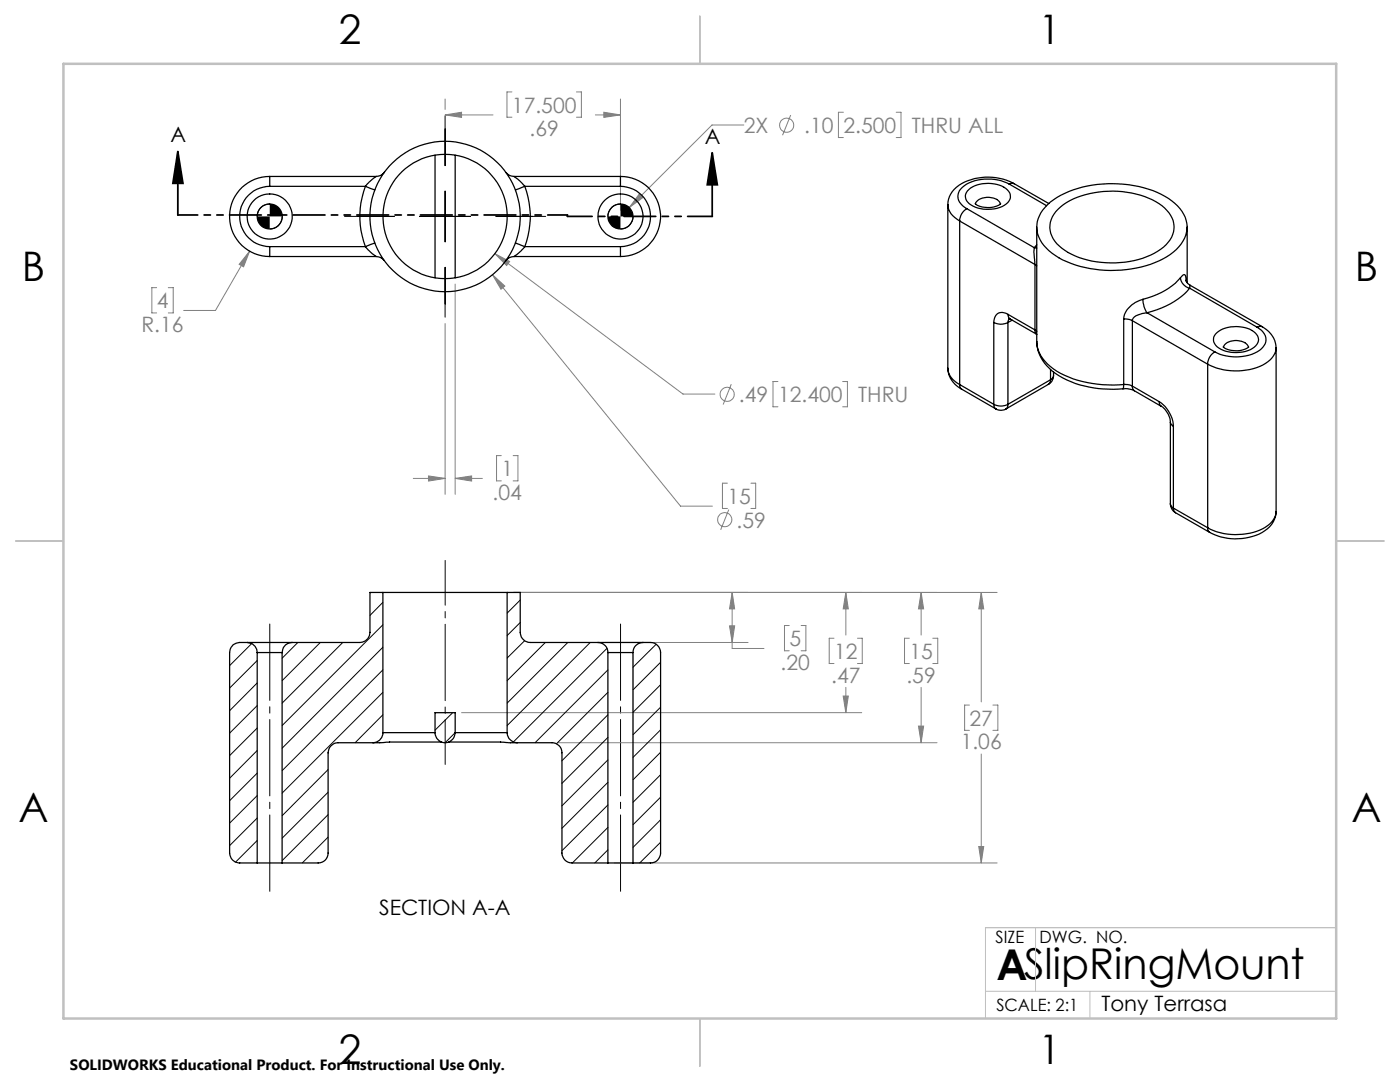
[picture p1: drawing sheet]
<svg xmlns="http://www.w3.org/2000/svg" width="279mm" height="216mm" viewBox="0 0 279 216" stroke-linecap="round" stroke-linejoin="round" font-family="sans-serif">
<g fill="none" stroke="#808080" stroke-width=".2">
<path d="M88.8 19.8v2M102.2 18.3h-1v5.1h1M115 18.3h1v5.1h-1M123.8 19.8v22.1M88.8 22.9h9.6M88.8 22.9l3.3-.5v1zM118.8 22.9h5M120.5 22.4l3.3 .5-3.3 .5zM127.6 38.7l.7 .7-2.7 2zM148.4 24.9h-6.3l-16.5 16.5M157.8 23l-1.6 4M168.3 22.4h-1v5h1"/>
<path d="M178.9 22.4h.9v5h-.9M31.3 57.4h-1v5h1M33.6 57.4h1v5h-1M49.8 50.1l-1.2 3.1-.9-.5zM49.8 50.1l-6.8 11.8h-6.3M90.8 56.7v41.9M98.3 54.8l2.5 2.3-.8 .6zM98.3 54.8l37.5 46.2h6.4M98.8 50.6l37.5 28h6.4M98.8 50.6l2.9 1.6-.6 .8zM88.8 64.6v34M145.9 76.7l-1.6 4"/>
<path d="M155.3 76.1h-1v5.1h1M168.2 76.1h.9v5.1h-.9M82.5 95.5h6.3M85.5 95l3.3 .5-3.3 .5zM90.8 95.5h5.5M90.8 95.5l3.3-.5v1zM100 90.9h-.9v5.1h.9M102.4 90.9h1v5.1h-1M145.2 96.4h-1v5.1h1M149.9 96.4h.9v5.1h-.9M102.5 118.2h96.5M145.5 101.7l-1.7 4"/>
<path d="M146.1 118.2v11.2h6.4M146.1 118.2l.5 3.3h-1zM168.8 118.2l.5 3.3h-1zM168.8 118.2v8.5M183.8 118.2v8.5M183.8 118.2l.5 3.3h-1zM195.8 118.2l.5 3.3h-1zM195.8 118.2v21.9M120.6 128.2h28.7M145.6 124.9h1l-.5 3.3zM157.5 124.8h-.9v5.1h.9M159.9 124.8h.9v5.1h-.9"/>
<path d="M166.4 127.4h-.9v5h.9M168.3 138.9h1l-.5 3.3zM168.8 137.2v5M171.1 127.4h1v5h-1M181.5 127.4h-1v5h1M183.8 137.2v11M186.2 127.4h.9v5h-.9M92.1 142.2h79.9M111.4 148.2h75.6M183.3 144.9h1l-.5 3.3zM193.5 140.7h-1v5h1M195.8 150.5v21.7"/>
<path d="M198.2 140.7h.9v5h-.9M122.6 172.2h76.4M195.3 168.9h1l-.5 3.3z"/>
<circle cx="157" cy="25" r="1.4"/>
<circle cx="145.1" cy="78.7" r="1.41"/>
<circle cx="144.6" cy="103.7" r="1.41"/>
</g>
<path d="M88.8 23.1v10M88.8 38.1v10.2M53.8 40.7a2.46 2.46 0 0 0-2.5 2.5M56.3 43.2a2.52 2.52 0 0 1-2.5 2.5M68.8 43.2h9.9M83.7 43.2h10.2M88.8 53.3v10M99 43.2h9.9M123.8 40.7a2.46 2.46 0 0 0-2.5 2.5M126.3 43.2a2.52 2.52 0 0 1-2.5 2.5" fill="none" stroke="#000" stroke-width=".2"/>
<path d="M35.5 30.2l1 6.4h-2zM35.5 30.2v12.7M142.1 30.5l1.1 6.4h-2.1zM142.1 30.5v12.7" fill="none" stroke="#000" stroke-width=".35"/>
<path d="M88.8 111.8v40.7" fill="none" stroke="#000" stroke-width=".2" stroke-dasharray="15.2 1.3 1.3 1.3" stroke-dashoffset="6.3"/>
<path d="M53.8 123.8v54.7M123.8 123.8v54.7" fill="none" stroke="#000" stroke-width=".2" stroke-dasharray="15.2 1.3 1.3 1.3" stroke-dashoffset="-.7"/>
<path d="M142.2 43.2h-29" fill="none" stroke="#000" stroke-width=".35" stroke-dasharray="6.3 1.3 1.3 1.3 1.3 1.3" stroke-dashoffset="1.4"/>
<path d="M113.2 43.2v-.3" fill="none" stroke="#000" stroke-width=".35" stroke-dasharray="6.3 1.3 1.3 1.3 1.3 1.3"/>
<path d="M113.2 42.9h-77.7" fill="none" stroke="#000" stroke-width=".35" stroke-dasharray="6.3 1.3 1.3 1.3 1.3 1.3" stroke-dashoffset="2.4"/>
<path d="M196.7 197.8h70M206.7 185.1v12.7M217.5 197.8v5.4M266.7 185.1h-70v18.1" fill="none" stroke="#c0c0c0" stroke-width=".2"/>
<path d="M139.7 3.2v9.5M3.1 107.9h9.6M266.7 107.9h9.5M139.7 203.2v9.6" fill="none" stroke="#c0c0c0" stroke-width=".25"/>
<path d="M12.7 12.7h254v190.5h-254z" fill="none" stroke="#c0c0c0" stroke-width=".5"/>
<g fill="#000">
<path d="M142.1 30.5l1.1 6.4h-2.1zM35.5 30.2l1 6.4h-2z"/>
<path d="M121.3 43.2a2.52 2.52 0 0 0 2.5 2.5v-2.5zM123.8 40.7v2.5h2.5a2.53 2.53 0 0 0-2.5-2.5zM51.3 43.2a2.46 2.46 0 0 0 2.5 2.5v-2.5zM53.8 40.7v2.5h2.5a2.53 2.53 0 0 0-2.5-2.5z"/>
</g>
<path d="M98.3 54.8l1.7 2.9 .8-.6zM85.5 95l3.3 .5-3.3 .5zM90.8 95.5l3.3-.5v1zM88.8 22.9l3.3-.5v1zM120.5 22.4l3.3 .5-3.3 .5zM49.8 50.1l-2.1 2.6 .9 .5zM127.6 38.7l-2 2.7 2.7-2zM98.8 50.6l2.3 2.4 .6-.8zM168.8 118.2l.5 3.3h-1zM168.3 138.9h1l-.5 3.3zM146.1 118.2l.5 3.3h-1zM145.6 124.9h1l-.5 3.3zM183.8 118.2l.5 3.3h-1zM183.3 144.9h1l-.5 3.3zM195.8 118.2l.5 3.3h-1zM195.3 168.9h1l-.5 3.3z" fill="#808080"/>
<g fill="none" stroke="#000" stroke-width=".25">
<path d="M53.8 37.2a6 6 0 0 0-6 6 6 6 0 0 0 6 6M53.8 35.2a8 8 0 0 0-8 8 8 8 0 0 0 8 8M53.8 35.2v2M53.8 37.2h19.1M53.8 35.2h21.3M72.9 37.2l1.9 .7M72.9 37.2a17 17 0 0 0 0 12M75.1 35.2l-1.4 1.1-.8 .9M76.7 34.4a1.89 1.89 0 0 1-1.6 .8M86.8 31v24.4M90.8 31v24.4M101 34.4l.1 .1a1.85 1.85 0 0 0 1.5 .7"/>
<path d="M102.6 35.2l1 .8 1.1 1.2M102.6 35.2h21.2M104.7 37.2l-1.8 .7M104.7 37.2a17 17 0 0 1 0 12M104.7 37.2h19.1M123.8 35.2a8 8 0 0 1 8 8 8 8 0 0 1-8 8M123.8 37.2a6 6 0 0 1 6 6 6 6 0 0 1-6 6M123.8 35.2v2M193.1 38.1a6.4 6.4 0 0 1 7.9-.2 1.81 1.81 0 0 1-.6 3.1 6.6 6.6 0 0 1-7.3-.6l-.3-.7a1.52 1.52 0 0 1 .3-1.6zM201.4 36.7a8.9 8.9 0 0 0-9.3 .7 2.37 2.37 0 0 0 .4 3.9l.4 .3M201.4 36.7l7.4 4.3M202.4 36.7a10.9 10.9 0 0 0-11.5 .7 4.5 4.5 0 0 0-1.7 3.4"/>
<path d="M202.4 36.7l-.5-.2-.5 .2M202.4 36.7l6.9 3.9M53.8 49.2v2M53.8 49.2h19.1M53.8 51.2h21.3M72.9 49.2l1.1 1.2 1.1 .8M74.8 48.5l-1.9 .7M75.1 51.2a2.15 2.15 0 0 1 1.6 .8M102.6 51.2a1.89 1.89 0 0 0-1.6 .8M102.6 51.2h21.2M102.9 48.5l1.8 .7M104.7 49.2l-.7 .9-1.4 1.1"/>
<path d="M104.7 49.2h19.1M123.8 49.2v2M189.2 40.8a3.9 3.9 0 0 0 2.3 3.3M189.2 40.8v32.7M191.5 44.1l15.1 8.7M191.5 44.1v32.6M192.9 41.6a2.97 2.97 0 0 0-1.4 2.5M192.9 41.6l13.5 7.8M194.6 40.6a4.5 4.5 0 0 0 5.1 0M194.7 40.7a2.16 2.16 0 0 1 2.3-1.3 2.58 2.58 0 0 1 2.6 1.3h.1M206.4 49.4l-.1 1 .3 2.4M206.4 49.4l.5 .1"/>
<path d="M206.6 52.8l.3 .3M206.6 52.8v13M206.9 45.3v22.9M206.9 48.9l-.5 .5M209.1 40.9a18.9 18.9 0 0 1 13.1-4.2 19.4 19.4 0 0 1 12.3 3.9 5.7 5.7 0 0 1 .3 9.2 18.6 18.6 0 0 1-12.1 4.1 20.4 20.4 0 0 1-12.8-3.4 6.5 6.5 0 0 1-2.9-6.3l.2-.6a6.4 6.4 0 0 1 1.9-2.7zM211.1 41.8a15.9 15.9 0 0 1 11-3.7 16.2 16.2 0 0 1 10.3 3.4 4.8 4.8 0 0 1-.2 7.8 17.9 17.9 0 0 1-14.3 2.8 11.5 11.5 0 0 1-7.8-4.5 4.6 4.6 0 0 1 1-5.8zM228.1 59.7a5.1 5.1 0 0 0-3.8 3.8v.1M228.1 59.7a4.4 4.4 0 0 0 .8 2.7M235.6 55.4a14.1 14.1 0 0 1-7.5 4.3M235.6 55.4a2.39 2.39 0 0 0 1.8 2.1M235.6 55.4a.89 .89 0 0 1 .8-.6l.2 .4 .1 .9M236.7 55.9l.3 .7 .4 .2"/>
<path d="M236.9 45.3v11.1M237.4 57.5a15.5 15.5 0 0 1-8.5 4.9M237.4 57.5l.1-.6 14.4 8.3M237.4 57.5l13.5 7.8M189.2 73.5a4.9 4.9 0 0 0 2.7 4.1M189.2 73.5a3.8 3.8 0 0 0 2.3 3.2M191.5 76.7v.3l.4 .6M191.5 76.7l6.8 4M191.9 77.6l6.9 4M198.3 64.3a3 3 0 0 0 2.9 0M198.3 64.3v16.4M201.2 62.7a1.72 1.72 0 0 0-2-.2 1.72 1.72 0 0 0-.9 1.8"/>
<path d="M201.2 62.7l.1 .6 .3 .3M201.2 62.7l5.4 3.1M201.2 64.3v16.4M201.3 63.5l.3 .1M201.4 63.6l-.2 .7M201.6 63.6l5.3 3.1-.2-.3-.1-.6M202 63.9l-.8 .4M206.6 65.8l.3 .3M206.9 68.2a8.5 8.5 0 0 0 5.2 7.2 21.9 21.9 0 0 0 12 2.2M206.9 68.2a6.9 6.9 0 0 0 3.4 5.4 21.8 21.8 0 0 0 14 3.1M209.2 76.7l-8.4 4.9M209.7 75.8l-.1 .5-.4 .4"/>
<path d="M209.7 75.8l-8.5 4.9M209.7 73.7v2.1M210.3 75a1.95 1.95 0 0 1-1.1 1.7M210.3 75l-.2 .4-.4 .4M210.3 74.2v.8M224.1 77.6a4.3 4.3 0 0 1 2.3 .4M224.3 63.6l1.1 .1 .6 .3M224.3 76.7l1.1 .1 .6 .2M224.3 76.7l-.2 .9M224.3 63.6v13.1M226 77v.4l.4 .6M226 64l15 8.7"/>
<path d="M226 77l5.4 3.2M226 64v13M226.4 78l5.3 3.1M228.9 62.4a3.5 3.5 0 0 0-2.9 1.4v.2M228.9 62.4l13.5 7.8M241 72.7v32.6M242.4 70.2a2.97 2.97 0 0 0-1.4 2.5M242.9 66.4a6.5 6.5 0 0 1 7.6 .1 1.81 1.81 0 0 1-.6 3 6.6 6.6 0 0 1-7.3-.6 1.72 1.72 0 0 1 .3-2.5zM244.1 69.2a4.5 4.5 0 0 0 5.1 0M244.2 69.3a2.16 2.16 0 0 1 2.3-1.4 2.67 2.67 0 0 1 2.7 1.4M250.9 65.3a2.51 2.51 0 0 1 1.2 4 8 8 0 0 1-7.4 1.7l-1.2-.3-1.1-.5M251.9 65.2a5.1 5.1 0 0 1 2.8 4.2"/>
<path d="M251.9 65.2l-.4-.1-.6 .2M254.7 69.4a4.5 4.5 0 0 1-3.2 3.7 12.7 12.7 0 0 1-10.5-.4M254.7 69.4v32.7M198.3 80.7a3 3 0 0 0 2.9 0M198.3 80.7l.1 .5 .4 .4M198.8 81.6a1.93 1.93 0 0 0 2 0M201.2 80.7v.3l-.4 .6M231.4 80.2a6.4 6.4 0 0 1 2.8 4.9M231.4 80.2l.1 .5 .2 .4M231.7 81.1a4.3 4.3 0 0 1 1.9 3.1M233.6 84.2l.2 .5 .4 .4M233.6 84.2v16.3"/>
<path d="M234.2 85.1v16.3M76.4 118.2h-2.6v8a2 2 0 0 1-2 2h-13.5M76.4 118.2h24.8M76.4 118.2v28M101.2 118.2h2.6v8a2.02 2.02 0 0 0 2 2h13.5M101.2 118.2v28M233.6 100.5a2.07 2.07 0 0 0 1 1.8M233.6 100.5l.2 .5 .4 .4M234.2 101.4l.1 .6 .3 .3M234.2 101.4l6.8 3.9M234.6 102.3l6.8 3.9M241 105.3v.3l.4 .6"/>
<path d="M254.7 102.1a5 5 0 0 1-3.4 4.5 11.4 11.4 0 0 1-9.9-.4M254.7 102.1a4.5 4.5 0 0 1-3.2 3.7 12.6 12.6 0 0 1-10.5-.5M49.3 128.2a4.1 4.1 0 0 0-2.8 .5l-.4 .5-.3 1v40a1.99 1.99 0 0 0 2 2h3.5M49.3 128.2a2 2 0 0 1 2 2M49.3 128.2h9M51.3 130.2h5M51.3 130.2v42M56.3 130.2v42M58.3 128.2a1.98 1.98 0 0 0-2 2M119.3 128.2a1.99 1.99 0 0 1 2 2M119.3 128.2h9M121.3 130.2h5"/>
<path d="M121.3 130.2v42M126.3 130.2v42M128.3 128.2a3.2 3.2 0 0 1 2.9 .6l.5 .6 .1 .8v40a1.99 1.99 0 0 1-2 2h-3.5M128.3 128.2a1.99 1.99 0 0 0-2 2M74.4 148.2h-6.9a2.05 2.05 0 0 0-2 2v20a1.93 1.93 0 0 1-2 2h-7.2M76.4 146.2a1.98 1.98 0 0 1-2 2M76.4 146.2h10.4M86.8 146.2a2.01 2.01 0 0 0 2 2 2.01 2.01 0 0 0 2-2M86.8 146.2v-4h4v4M88.1 148.1h-10.3l-3.4 .1M89.5 148.1h4a58.9 58.9 0 0 1 8.4 .1h1.3M90.8 146.2h10.4"/>
<path d="M101.2 146.2a1.97 1.97 0 0 0 2 2M103.2 148.2h7a1.99 1.99 0 0 1 1.9 2v20a1.99 1.99 0 0 0 2.1 2h7.1M51.3 172.2h5M121.3 172.2h5"/>
<circle cx="53.8" cy="43.2" r="2.5"/>
<circle cx="53.8" cy="43.2" r="4.5"/>
<circle cx="88.8" cy="43.2" r="12.4"/>
<circle cx="88.8" cy="43.2" r="15"/>
<circle cx="123.8" cy="43.2" r="2.49"/>
<circle cx="123.8" cy="43.2" r="4.5"/>
</g>
<g fill="none" stroke="#000" stroke-width=".2">
<path d="M73.9 118.2l-.1 .1M103.8 119.7l-2.6 2.6M50.2 128.4l-4.4 4.4M51.3 131.8l-5.5 5.5M51.3 136.3l-5.5 5.5M59.4 128.2l-3.1 3.1M63.9 128.2l-7.6 7.6M68.4 128.2l-12.1 12.1M76.4 120.2l-2.6 2.6M76.4 124.7l-20.1 20.1M76.4 129.2l-20.1 20.1M76.4 133.7l-20.1 20.1"/>
<path d="M76.4 138.1l-20.1 20.2M103.8 124.2l-2.6 2.6M104.7 127.8l-3.5 3.5M108.8 128.2l-7.6 7.6M113.3 128.2l-12.1 12.1M117.8 128.2l-16.6 16.6M121.1 129.4l-18.6 18.6M121.3 133.7l-14.5 14.5M121.3 138.1l-10.2 10.3M131 128.6l-4.7 4.5M131.8 132.2l-5.5 5.5M131.8 136.6l-5.5 5.5"/>
<path d="M51.3 140.8l-5.5 5.5M51.3 145.3l-5.5 5.5M51.3 158.7l-5.5 5.6M51.3 149.8l-5.5 5.5M51.3 154.3l-5.5 5.5M65.5 158.1l-9.2 9.2M65.5 153.6l-9.2 9.2M76.4 142.6l-5.5 5.6M90.3 142.2l-3.5 3.5M90.8 146.2l-2 2M121.3 142.6l-9.2 9.2M121.3 147.1l-9.2 9.2"/>
<path d="M121.3 151.6l-9.2 9.2M121.3 156.1l-9.2 9.2M131.8 141.1l-5.5 5.5M131.8 145.6l-5.5 5.5M131.8 154.6l-5.5 5.5M131.8 159.1l-5.5 5.5M131.8 150.1l-5.5 5.5M51.3 163.2l-5.5 5.5M51.3 167.7l-4.3 4.3M65.5 162.6l-9.2 9.1M65.5 167l-5.2 5.2M121.3 160.6l-9.2 9.2"/>
<path d="M121.3 165.1l-7.1 7.1M121.3 169.6l-2.6 2.6M131.8 163.6l-5.5 5.5M131.8 168.1l-4.1 4.1"/>
</g>
<text font-size="8.5" x="198.9" y="195.5">ASlipRingMount</text>
<g font-size="8.1">
<text x="67.6" y="8.9">2</text>
<text x="207.3" y="8.9">1</text>
<text x="4.4" y="56.2">B</text>
<text x="270.4" y="56.2">B</text>
<text x="3.7" y="164.1">A</text>
<text x="269.7" y="164.1">A</text>
<text x="67.6" y="212.4">2</text>
<text x="207.3" y="212.4">1</text>
</g>
<g font-size="4.2" fill="#808080">
<text x="102.2" y="22.5">17.500</text>
<text x="105.7" y="27.2">.69</text>
<text x="148.5" y="26.5">2X</text>
<text x="160.5" y="26.5">.10</text>
<text x="168.3" y="26.5">2.500</text>
<text x="182" y="26.5">THRU ALL</text>
<text x="31.3" y="61.5">4</text>
<text x="28.2" y="66.2">R.16</text>
<text x="147.5" y="80.2">.49</text>
<text x="155.3" y="80.2">12.400</text>
<text x="171.3" y="80.2">THRU</text>
<text x="100.1" y="95">1</text>
<text x="98.3" y="99.8">.04</text>
<text x="145.2" y="100.5">15</text>
<text x="147" y="105.3">.59</text>
<text x="157.5" y="128.9">5</text>
<text x="166.5" y="131.5">12</text>
<text x="181.5" y="131.5">15</text>
<text x="155.8" y="133.7">.20</text>
<text x="165.9" y="136.2">.47</text>
<text x="180.9" y="136.2">.59</text>
<text x="191.7" y="149.5">1.06</text>
<text x="193.5" y="144.8">27</text>
</g>
<g font-size="4.2">
<text x="34" y="28.4">A</text>
<text x="140.7" y="28.7">A</text>
<text x="75.7" y="182.6">SECTION A-A</text>
<text x="219.8" y="201.7">Tony Terrasa</text>
</g>
<g font-size="3.4">
<text x="198.7" y="188.1">SIZE</text>
<text x="207.5" y="188.1">DWG. NO.</text>
<text x="198.8" y="201.7">SCALE: 2:1</text>
</g>
<text font-size="3" x="14" y="213.5">SOLIDWORKS Educational Product. For Instructional Use Only.</text>
</svg>
